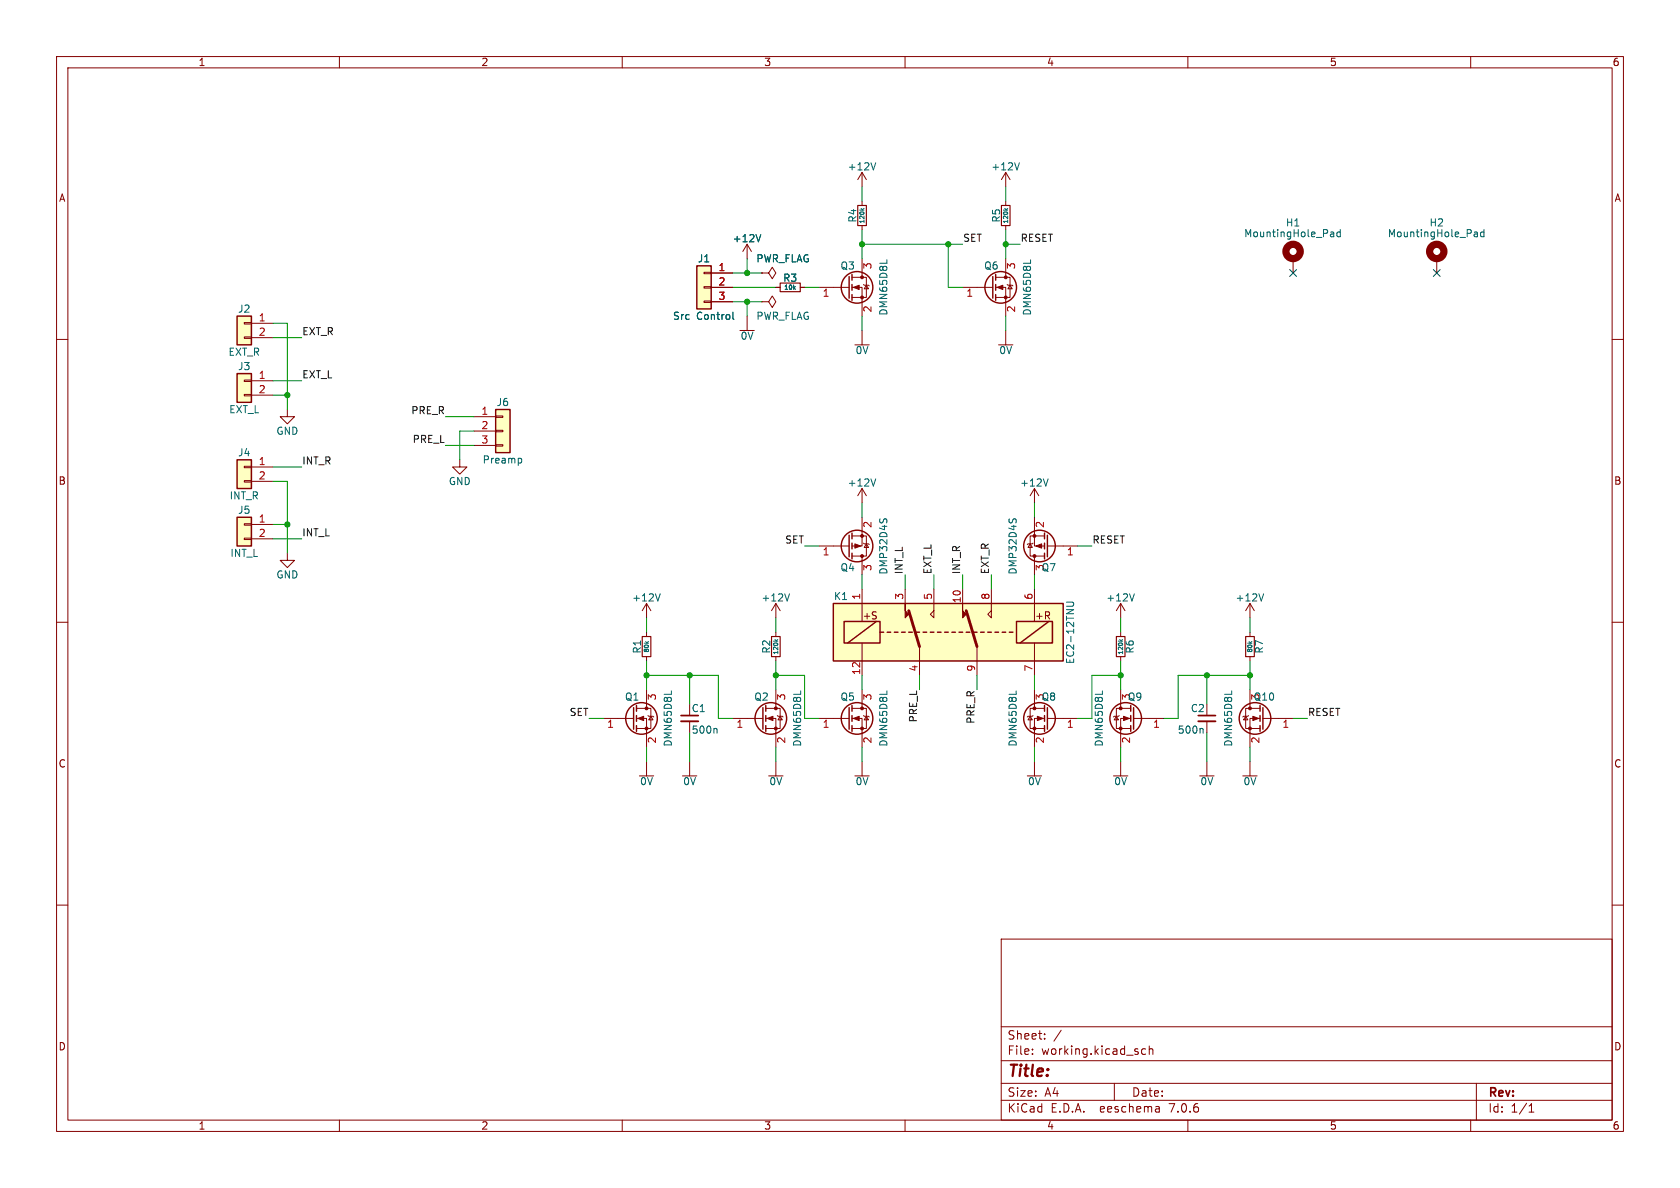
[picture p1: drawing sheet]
<svg xmlns="http://www.w3.org/2000/svg" width="297mm" height="210mm" viewBox="0 0 297 210" stroke-linecap="round" stroke-linejoin="round" font-family="sans-serif">
<g fill="none" stroke="#840000" stroke-width=".18">
<path d="M10 10h277v190h-277zM12 12h273v186h-273zM60 10v2M110 10v2M160 10v2M210 10v2M260 10v2M152.4 30.5v2.5M152.4 35.6v.7M152.4 39.9v.7M152.4 30.5l-.8 1.3M152.4 30.5l.8 1.3"/>
<path d="M177.8 30.5v2.5M177.8 35.6v.7M177.8 39.9v.7M177.8 30.5l-.8 1.3M177.8 30.5l.8 1.3M10 60h2M43.2 59.6h1.2v.2h-1.2zM43.2 57h1.2v.3h-1.2zM44.4 57.2h3.9M44.4 59.7h3.9M124.5 53.2h1.2v.3h-1.2zM124.5 50.7h1.2v.2h-1.2z"/>
<path d="M124.5 48.1h1.2v.3h-1.2zM125.7 50.8h3.8M125.7 48.3h3.8M125.7 53.3h3.8M132.1 43.2l-.8 1.3M132.1 43.2v2.5M132.1 55.9v2.5M132.1 43.2l.7 1.3M134.6 48.3h1.3l.6-1.1 .7 1.1-.7 1-.6-1M134.6 48.3h.1M134.6 53.3h1.3l.6-1 .7 1-.7 1.1-.6-1.1M134.6 53.3h.1"/>
<path d="M137.2 50.8h.7M141.5 50.8h.7M144.8 50.8h5.3M150.6 50.8h1.8v5.1M150.6 49h2.6v3.6h-2.6M152.4 45.7v3.3M152.4 58.4v2.6M152.7 50.3l.1 .1h.7l.2 .1M153.2 50.4l.3 .7h-.7zM170.2 50.8h5.3M176 50.8h1.8v5.1M176 49h2.6v3.6h-2.6"/>
<path d="M177.8 45.7v3.3M177.8 58.4v2.6M178.1 50.3l.1 .1h.7l.2 .1M178.6 50.4l.3 .7h-.7zM228.6 45.7v2.6M254 45.7v2.6M285 60h2M43.2 69.7h1.2v.3h-1.2zM43.2 67.2h1.2v.2h-1.2zM44.4 67.3h3.9M44.4 69.9h3.9M50.8 72.4v1.3h1.3l-1.3 1.2-1.3-1.2h1.3"/>
<path d="M83.8 73.7h3.8M83.8 76.2h3.8M83.8 78.7h3.8M87.6 78.6h1.3v.3h-1.3zM87.6 76.1h1.3v.2h-1.3zM87.6 73.5h1.3v.3h-1.3zM43.2 85h1.2v.2h-1.2zM43.2 82.4h1.2v.3h-1.2zM43.2 95.1h1.2v.3h-1.2zM43.2 92.6h1.2v.2h-1.2zM44.4 82.6h3.9M44.4 85.1h3.9"/>
<path d="M44.4 92.7h3.9M44.4 95.3h3.9M50.8 97.8v1.3h1.3l-1.3 1.2-1.3-1.2h1.3M81.3 81.3v1.3h1.2l-1.2 1.2-1.3-1.2h1.3M144.8 96.5h5.3M150.6 94.7h2.6v3.6h-2.6M152.4 91.4v5.1h-1.8M152.4 86.4v2.5M152.4 98.3v3.3M152.4 86.4l-.8 1.2M152.4 86.4l.8 1.2M152.7 96l.1 .1h.7l.2 .2"/>
<path d="M153.2 96.1l.3 .7h-.7zM182.1 96.1l.4 .7h-.8zM182.6 96l-.1 .1h-.8l-.1 .2M182.9 91.4v5.1h1.8M182.9 86.4v2.5M182.9 98.3v3.3M182.9 86.4l.7 1.2M182.9 86.4l-.8 1.2M184.7 94.7h-2.6v3.6h2.6M185.2 96.5h5.3M10 110h2M114.3 106.7v2.5"/>
<path d="M114.3 111.8v.7M114.3 116.1v.7M114.3 106.7l-.8 1.3M114.3 106.7l.8 1.3M137.2 106.7v2.5M137.2 111.8v.7M137.2 116.1v.7M137.2 106.7l-.8 1.3M137.2 106.7l.7 1.3M152.4 104.1v5.8M152.4 113.7v5.7M160 104.1v2.6"/>
<path d="M162.6 114.3v5.1M165.1 104.1v5.1l-.6-.6 .6-.6M170.2 104.1v2.6M172.7 114.3v5.1M175.3 104.1v5.1l-.7-.6 .7-.6M182.9 104.1v5.8M182.9 113.7v5.7M198.1 106.7v2.5M198.1 111.8v.7M198.1 116.1v.7M198.1 106.7l.8 1.3M198.1 106.7l-.7 1.3"/>
<path d="M221 106.7l.7 1.3M221 106.7v2.5M221 111.8v.7M221 116.1v.7M221 106.7l-.8 1.3M285 110h2M106.7 127h5.3M112.5 127h1.8v5.1M112.5 125.2h2.6v3.6h-2.6M114.3 121.9v3.3M114.3 134.6v2.6M114.6 126.5l.1 .1h.7l.2 .1"/>
<path d="M115.1 126.6l.3 .7h-.7zM121.9 127.5v2M121.9 134.6v2.6M129.5 127h5.4M135.4 127h1.8v5.1M135.4 125.2h2.5v3.6h-2.5M137.2 121.9v3.3M137.2 134.6v2.6M137.4 126.5l.1 .1h.8l.1 .1M137.9 126.6l.4 .7h-.8zM144.8 127h5.3M150.6 127h1.8v5.1"/>
<path d="M150.6 125.2h2.6v3.6h-2.6M152.4 121.9v3.3M152.4 134.6v2.6M152.7 126.5l.1 .1h.7l.2 .1M153.2 126.6l.3 .7h-.7zM182.1 126.6l.4 .7h-.8zM182.6 126.5l-.1 .1h-.8l-.1 .1M182.9 121.9v3.3M182.9 134.6v2.6M184.7 127h-1.8v5.1M184.7 125.2h-2.6v3.6h2.6M185.2 127h5.3"/>
<path d="M197.4 126.6l.3 .7h-.7zM197.9 126.5l-.2 .1h-.7l-.2 .1M198.1 121.9v3.3M198.1 134.6v2.6M199.9 127h-1.8v5.1M199.9 125.2h-2.5v3.6h2.5M200.4 127h5.3M213.4 124.5v2M213.4 127.5v2M213.4 134.6v2.6M220.2 126.6l.4 .7h-.8zM220.7 126.5l-.1 .1h-.8l-.1 .1"/>
<path d="M221 121.9v3.3M221 134.6v2.6M222.8 127h-1.8v5.1M222.8 125.2h-2.6v3.6h2.6M223.3 127h5.3M10 160h2M285 160h2M177 166h108v32h-108zM60 198v2M110 198v2M160 198v2M177 194.5h108"/>
<path d="M177 191.5h108M177 187.5h108M177 181.5h108M182.5 186.3v.1M182.5 185.5v.1M184.7 183.6v.1M184.7 182.8v.1M187.6 182.1l-1.3 2M197 191.5v3M202.5 185.5l-.4-.1-.3 .3v.4l.2 .2h.5M203.2 185.5l.2-.1 .3 .1 .1 .9M203.2 184.9v1.5"/>
<path d="M204.9 195.7l.1 .9M205 196.5l-.2 .1M205 196h-.2M210 198v2M260 198v2M261 191.5v6.5M270.3 196.6h.9M270.3 195.5l.4-.4v1.5"/>
</g>
<g fill="none" stroke="#840000" stroke-width=".25">
<path d="M41.9 55.9h2.5v5.1h-2.5zM123.2 47h2.5v7.6h-2.5zM150.1 48.9v3.8M150.6 48.5v1M150.6 50.3v1M150.6 52.1v1M175.5 48.9v3.8M176 48.5v1M176 50.3v1M176 52.1v1M41.9 66h2.5v5.1h-2.5zM87.6 72.4h2.6v7.6h-2.6z"/>
<path d="M41.9 81.3h2.5v5.1h-2.5zM41.9 91.4h2.5v5.1h-2.5zM150.1 94.6v3.8M150.6 94.2v1.1M150.6 96v1M150.6 97.8v1M184.7 94.2v1.1M184.7 96v1M184.7 97.8v1M185.2 94.6v3.8M147.3 106.7h40.7v10.1h-40.7zM149.2 109.9h6.4v3.8h-6.4z"/>
<path d="M154.9 109.9l-5 3.8M155.6 111.8h.6M156.8 111.8h.7M158.1 111.8h.6M159.4 111.8h.6M160.7 111.8h.6M161.9 111.8h.7M163.2 111.8h.6M164.5 111.8h.6M165.7 111.8h.7M167 111.8h.6M168.3 111.8h.6"/>
<path d="M169.5 111.8h.7M170.8 111.8h.6M172.1 111.8h.6M173.4 111.8h.6M174.6 111.8h.7M175.9 111.8h.6M177.2 111.8h.6M178.4 111.8h.7M179.7 109.9h6.4v3.8h-6.4zM185.4 109.9l-5.1 3.8M112 125.1v3.8M112.5 124.7v1"/>
<path d="M112.5 126.5v1M112.5 128.3v1M134.9 125.1v3.8M135.4 124.7v1M135.4 126.5v1M135.4 128.3v1M150.1 125.1v3.8M150.6 124.7v1M150.6 126.5v1M150.6 128.3v1M184.7 124.7v1M184.7 126.5v1"/>
<path d="M184.7 128.3v1M185.2 125.1v3.8M199.9 124.7v1M199.9 126.5v1M199.9 128.3v1M200.4 125.1v3.8M222.8 124.7v1M222.8 126.5v1M222.8 128.3v1M223.3 125.1v3.8"/>
<circle cx="151.5" cy="50.8" r="2.79"/>
<circle cx="176.9" cy="50.8" r="2.79"/>
<circle cx="151.5" cy="96.5" r="2.79"/>
<circle cx="183.8" cy="96.5" r="2.79"/>
<circle cx="113.4" cy="127" r="2.79"/>
<circle cx="136.3" cy="127" r="2.79"/>
<circle cx="151.5" cy="127" r="2.79"/>
<circle cx="183.8" cy="127" r="2.79"/>
<circle cx="199" cy="127" r="2.79"/>
<circle cx="221.9" cy="127" r="2.79"/>
</g>
<g fill="#840000" stroke="#840000" stroke-width=".18">
<path d="M198.6 126.6l1 .4-1 .4z"/>
<path d="M150.9 127l1-.4v.8z"/>
<path d="M176.3 50.8l1-.4v.8z"/>
<path d="M135.6 127l1.1-.4v.8z"/>
<path d="M151.1 96.1l1 .4-1 .4z"/>
<path d="M150.9 50.8l1-.4v.8z"/>
<path d="M160 106.7v1.3l.7 .6-.7 .6z"/>
<path d="M170.2 106.7v1.3l.6 .6-.6 .6z"/>
<path d="M112.8 127l1-.4v.8z"/>
<path d="M183.4 126.6l1 .4-1 .4z"/>
<path d="M183.1 96.5l1-.4v.8z"/>
<path d="M221.5 126.6l1 .4-1 .4z"/>
<circle cx="198.1" cy="128.8" r=".25"/>
<circle cx="198.1" cy="125.2" r=".25"/>
<circle cx="152.4" cy="128.8" r=".25"/>
<circle cx="152.4" cy="125.2" r=".25"/>
<circle cx="177.8" cy="52.6" r=".25"/>
<circle cx="177.8" cy="49" r=".25"/>
<circle cx="137.2" cy="128.8" r=".25"/>
<circle cx="137.2" cy="125.2" r=".25"/>
<circle cx="152.4" cy="94.7" r=".25"/>
<circle cx="152.4" cy="98.3" r=".25"/>
<circle cx="152.4" cy="52.6" r=".25"/>
<circle cx="152.4" cy="49" r=".25"/>
<circle cx="114.3" cy="128.8" r=".25"/>
<circle cx="114.3" cy="125.2" r=".25"/>
<circle cx="182.9" cy="128.8" r=".25"/>
<circle cx="182.9" cy="125.2" r=".25"/>
<circle cx="182.9" cy="94.7" r=".25"/>
<circle cx="182.9" cy="98.3" r=".25"/>
<circle cx="221" cy="128.8" r=".25"/>
<circle cx="221" cy="125.2" r=".25"/>
</g>
<g fill="none" stroke="#006464" stroke-width=".18">
<path d="M152.2 36.8l.3 .3M152.7 36.8l-.2 .3M154.8 28.8l-.4 1.2M177.6 36.8l.3 .3M178.1 36.8l-.2 .3M180.2 28.8l-.4 1.2M129.6 55.2v1.1l.2 .2M134.5 41.5l-.4 1.2M156.8 45.9v.6M182.2 45.9v.6M235.4 41h.2l.2 .2v.7M235.8 41.8l-.4 .1"/>
<path d="M235.8 41.3l-.4 .1M236.9 41.1l-.3-.1-.3 .2 .2 .6h.4M236.9 40.6v1.3M260.8 41h.2l.2 .2v.7M261.2 41.8l-.4 .1M261.2 41.3l-.4 .1M262.3 41.1l-.3-.1-.3 .2 .2 .6h.4M262.3 40.6v1.3M91.7 81l.4 .1 .1 .2v.4l-.5 .2M154.8 84.7l-.4 1.2M155.6 91.7l-.1 .2M156.2 91.8l.2-.1 .3 .1"/>
<path d="M178.4 91.7v.2M179.1 91.8l.2-.1 .3 .1M185.3 84.7l-.4 1.2M116.7 105l-.4 1.2M137 113l.3 .3M137.5 113l-.3 .3M139.6 105l-.4 1.2M188.5 106.4h1.1l.2 .3-.1 .3-.1 .2h-1.1M198 113l.2 .3M198.5 113l-.3 .3M200.5 105l-.4 1.2M223.4 105l-.4 1.2"/>
<path d="M118.7 122.1v.6M126.6 128.8l.2 .1v.7M141.5 122.1v.6M156.8 122.1v.6M179.6 122.1v.6M194.9 122.1v.6M212.5 128.8l.2 .1v.7M217.7 122.1v.6"/>
</g>
<g fill="#ffffc2" stroke="#ffffc2" stroke-width=".18">
<path d="M41.9 81.3h2.5v5.1h-2.5z"/>
<path d="M41.9 66h2.5v5.1h-2.5z"/>
<path d="M41.9 55.9h2.5v5.1h-2.5z"/>
<path d="M147.3 106.7h40.7v10.1h-40.7z"/>
<path d="M123.2 47h2.5v7.6h-2.5z"/>
<path d="M41.9 91.4h2.5v5.1h-2.5z"/>
<path d="M87.6 72.4h2.6v7.6h-2.6z"/>
</g>
<g fill="none" stroke="#840000" stroke-width="1.3">
<circle cx="228.6" cy="44.4" r="1.27"/>
<circle cx="254" cy="44.4" r="1.27"/>
</g>
<path d="M120.4 127.5h3M211.8 127.5h3.1" fill="none" stroke="#840000" stroke-width=".33"/>
<path d="M120.4 126.5h3M211.8 126.5h3.1" fill="none" stroke="#840000" stroke-width=".3"/>
<path d="M151.6 36.3h1.6v3.6h-1.6zM177 36.3h1.6v3.6h-1.6zM137.9 50h3.6v1.6h-3.6zM113.5 112.5h1.6v3.6h-1.6zM136.4 112.5h1.5v3.6h-1.5zM197.4 112.5h1.5v3.6h-1.5zM220.2 112.5h1.5v3.6h-1.5z" fill="none" stroke="#840000" stroke-width=".2"/>
<path d="M160.7 108l1.9 6.3M170.8 108l1.9 6.3" fill="none" stroke="#840000" stroke-width=".51"/>
<g fill="none" stroke="#009600" stroke-width=".18">
<path d="M152.4 33v2.6M177.8 33v2.6M48.3 57.2h2.5v15.2M48.3 59.7h5M129.5 53.3h5.1M129.5 50.8h7.7M129.5 48.3h5.1M132.1 45.7v2.6M132.1 53.3v2.6M142.2 50.8h2.6M152.4 40.6v5.1M152.4 55.9v2.5"/>
<path d="M152.4 43.2h17.8M167.6 43.2v7.6h2.6M177.8 40.6v5.1M177.8 55.9v2.5M177.8 43.2h2.5M48.3 69.9h2.5M48.3 67.3h5M78.7 73.7h5.1M78.7 78.7h5.1M83.8 76.2h-2.5v5.1M48.3 95.3h5M48.3 85.1h2.5v12.7"/>
<path d="M48.3 92.7h2.5M48.3 82.6h5M142.2 96.5h2.6M152.4 88.9v2.5M182.9 88.9v2.5M190.5 96.5h2.5M114.3 119.4h12.7v7.6h2.5M114.3 109.2v2.6M114.3 116.8v5.1M121.9 119.4v5.1M137.2 109.2v2.6M137.2 116.8v5.1"/>
<path d="M137.2 119.4h5v7.6h2.6M152.4 101.6v2.5M152.4 119.4v2.5M160 101.6v2.5M162.6 119.4v2.5M165.1 101.6v2.5M170.2 101.6v2.5M172.7 119.4v2.5M175.3 101.6v2.5M182.9 101.6v2.5M182.9 119.4v2.5M198.1 119.4h-5.1v7.6h-2.5"/>
<path d="M198.1 109.2v2.6M198.1 116.8v5.1M213.4 119.4v5.1M221 119.4h-12.7v7.6h-2.6M221 109.2v2.6M221 116.8v5.1M104.1 127h2.6M114.3 132.1v2.5M121.9 129.5v5.1M137.2 132.1v2.5M152.4 132.1v2.5M182.9 132.1v2.5"/>
<path d="M198.1 132.1v2.5M213.4 129.5v5.1M221 132.1v2.5M228.6 127h2.5"/>
</g>
<path d="M228 47.7l1.2 1.2M229.2 47.7l-1.2 1.2M253.4 47.7l1.2 1.2M254.6 47.7l-1.2 1.2" fill="none" stroke="#000084" stroke-width=".18"/>
<g fill="#009600" stroke="#009600" stroke-width=".18">
<circle cx="177.8" cy="43.2" r=".46"/>
<circle cx="167.6" cy="43.2" r=".46"/>
<circle cx="152.4" cy="43.2" r=".46"/>
<circle cx="121.9" cy="119.4" r=".46"/>
<circle cx="114.3" cy="119.4" r=".46"/>
<circle cx="137.2" cy="119.4" r=".46"/>
<circle cx="221" cy="119.4" r=".46"/>
<circle cx="213.4" cy="119.4" r=".46"/>
<circle cx="198.1" cy="119.4" r=".46"/>
<circle cx="50.8" cy="92.7" r=".46"/>
<circle cx="132.1" cy="53.3" r=".46"/>
<circle cx="132.1" cy="48.3" r=".46"/>
<circle cx="50.8" cy="69.9" r=".46"/>
</g>
<text font-size="2.8" fill="#840000" x="178" y="190.9">Title:</text>
<g font-size="2.1" fill="#840000">
<text x="178" y="184">Sheet:</text>
<text x="178" y="186.7">File:</text>
<text x="184.1" y="186.7">working.kicad_sch</text>
<text x="178" y="196.9">KiCad</text>
<text x="178" y="194.1">Size:</text>
<text x="184.7" y="194.1">A4</text>
<text x="185.7" y="196.9">E.D.A.</text>
<text x="194.6" y="196.9">eeschema</text>
<text x="200" y="194.1">Date:</text>
<text x="207" y="196.9">7.0.6</text>
<text x="263" y="194.3">Rev:</text>
<text x="263" y="196.9">Id:</text>
<text x="267.1" y="196.9">1/1</text>
</g>
<g font-size="1.8" fill="#840000">
<text x="35" y="11.9">1</text>
<text x="85" y="11.9">2</text>
<text x="135" y="11.9">3</text>
<text x="185" y="11.9">4</text>
<text x="235" y="11.9">5</text>
<text x="285" y="11.9">6</text>
<text x="10.3" y="35.9">A</text>
<text x="285.3" y="35.9">A</text>
<text x="10.3" y="85.9">B</text>
<text x="285.3" y="85.9">B</text>
<text x="152.4" y="109.7">+ S</text>
<text x="182.9" y="109.7">+ R</text>
<text x="10.3" y="135.9">C</text>
<text x="285.3" y="135.9">C</text>
<text x="10.3" y="185.9">D</text>
<text x="285.3" y="185.9">D</text>
<text x="35" y="199.9">1</text>
<text x="85" y="199.9">2</text>
<text x="135" y="199.9">3</text>
<text x="185" y="199.9">4</text>
<text x="235" y="199.9">5</text>
<text x="285" y="199.9">6</text>
</g>
<g font-size="1.8" fill="#006464">
<text x="149.8" y="30.3">+12V</text>
<text x="175.2" y="30.3">+12V</text>
<text x="151.6" y="39.4" transform="rotate(-90 151.6 39.4)">R4</text>
<text x="177" y="39.4" transform="rotate(-90 177 39.4)">R5</text>
<text x="227.2" y="40.2">H1</text>
<text x="252.6" y="40.2">H2</text>
<text x="123.3" y="46.6">J1</text>
<text x="129.4" y="43">+12V</text>
<text x="133.6" y="46.6">PWR_FLAG</text>
<text x="148.5" y="47.9">Q3</text>
<text x="173.9" y="47.9">Q6</text>
<text x="219.9" y="42.1">MountingHole_Pad</text>
<text x="245.3" y="42.1">MountingHole_Pad</text>
<text x="138.4" y="50">R3</text>
<text x="42" y="55.5">J2</text>
<text x="118.9" y="56.7">Src</text>
<text x="123.1" y="56.7">Control</text>
<text x="133.6" y="56.7">PWR_FLAG</text>
<text x="157.1" y="55.9" transform="rotate(-90 157.1 55.9)">DMN65D8L</text>
<text x="182.5" y="55.9" transform="rotate(-90 182.5 55.9)">DMN65D8L</text>
<text x="40.3" y="63.1">EXT_R</text>
<text x="42" y="65.6">J3</text>
<text x="130.8" y="60.3">0V</text>
<text x="151.1" y="62.8">0V</text>
<text x="176.5" y="62.8">0V</text>
<text x="87.7" y="72">J6</text>
<text x="40.4" y="73.3">EXT_L</text>
<text x="48.8" y="77.1">GND</text>
<text x="42" y="80.9">J4</text>
<text x="85.2" y="82.1">Preamp</text>
<text x="40.5" y="88.5">INT_R</text>
<text x="79.2" y="86">GND</text>
<text x="149.8" y="86.2">+12V</text>
<text x="180.2" y="86.2">+12V</text>
<text x="42" y="91">J5</text>
<text x="40.6" y="98.7">INT_L</text>
<text x="148.5" y="101.2">Q4</text>
<text x="157.1" y="101.7" transform="rotate(-90 157.1 101.7)">DMP32D4S</text>
<text x="179.9" y="101.7" transform="rotate(-90 179.9 101.7)">DMP32D4S</text>
<text x="184" y="101.2">Q7</text>
<text x="184.9" y="101" transform="rotate(-90 184.9 101)">3</text>
<text x="48.8" y="102.5">GND</text>
<text x="111.7" y="106.5">+12V</text>
<text x="134.5" y="106.5">+12V</text>
<text x="147.3" y="106.3">K1</text>
<text x="195.5" y="106.5">+12V</text>
<text x="218.3" y="106.5">+12V</text>
<text x="113.5" y="115.6" transform="rotate(-90 113.5 115.6)">R1</text>
<text x="136.4" y="115.6" transform="rotate(-90 136.4 115.6)">R2</text>
<text x="190.1" y="117.5" transform="rotate(-90 190.1 117.5)">EC2-12TNU</text>
<text x="200.6" y="115.6" transform="rotate(-90 200.6 115.6)">R6</text>
<text x="223.5" y="115.6" transform="rotate(-90 223.5 115.6)">R7</text>
<text x="110.4" y="124.1">Q1</text>
<text x="133.2" y="124.1">Q2</text>
<text x="148.5" y="124.1">Q5</text>
<text x="184" y="124.1">Q8</text>
<text x="184.9" y="123.9" transform="rotate(-90 184.9 123.9)">3</text>
<text x="199.3" y="124.1">Q9</text>
<text x="200.1" y="123.9" transform="rotate(-90 200.1 123.9)">3</text>
<text x="221.5" y="124.1">Q10</text>
<text x="223" y="123.9" transform="rotate(-90 223 123.9)">3</text>
<text x="122.2" y="126.1">C1</text>
<text x="122.2" y="129.9">500n</text>
<text x="208.1" y="129.9">500n</text>
<text x="210.4" y="126.1">C2</text>
<text x="119" y="132.1" transform="rotate(-90 119 132.1)">DMN65D8L</text>
<text x="141.8" y="132.1" transform="rotate(-90 141.8 132.1)">DMN65D8L</text>
<text x="157.1" y="132.1" transform="rotate(-90 157.1 132.1)">DMN65D8L</text>
<text x="179.9" y="132.1" transform="rotate(-90 179.9 132.1)">DMN65D8L</text>
<text x="195.2" y="132.1" transform="rotate(-90 195.2 132.1)">DMN65D8L</text>
<text x="218" y="132.1" transform="rotate(-90 218 132.1)">DMN65D8L</text>
<text x="113" y="139">0V</text>
<text x="120.7" y="139">0V</text>
<text x="135.9" y="139">0V</text>
<text x="151.1" y="139">0V</text>
<text x="181.6" y="139">0V</text>
<text x="196.9" y="139">0V</text>
<text x="212.1" y="139">0V</text>
<text x="219.7" y="139">0V</text>
</g>
<g font-size="1.8" fill="#a90000">
<text x="154.4" y="47.7" transform="rotate(-90 154.4 47.7)">3</text>
<text x="179.8" y="47.7" transform="rotate(-90 179.8 47.7)">3</text>
<text x="126.9" y="48">1</text>
<text x="126.9" y="50.5">2</text>
<text x="126.9" y="53.1">3</text>
<text x="145.3" y="52.8">1</text>
<text x="170.7" y="52.8">1</text>
<text x="45.6" y="56.9">1</text>
<text x="45.6" y="59.4">2</text>
<text x="154.4" y="55.3" transform="rotate(-90 154.4 55.3)">2</text>
<text x="179.8" y="55.3" transform="rotate(-90 179.8 55.3)">2</text>
<text x="45.6" y="67.1">1</text>
<text x="45.6" y="69.6">2</text>
<text x="85" y="73.4">1</text>
<text x="85" y="75.9">2</text>
<text x="45.6" y="82.3">1</text>
<text x="85" y="78.5">3</text>
<text x="45.6" y="84.8">2</text>
<text x="45.6" y="92.5">1</text>
<text x="45.6" y="95">2</text>
<text x="154.4" y="93.4" transform="rotate(-90 154.4 93.4)">2</text>
<text x="184.9" y="93.4" transform="rotate(-90 184.9 93.4)">2</text>
<text x="145.3" y="98.5">1</text>
<text x="154.4" y="101" transform="rotate(-90 154.4 101)">3</text>
<text x="188.5" y="98.5">1</text>
<text x="152.1" y="106.1" transform="rotate(-90 152.1 106.1)">1</text>
<text x="159.8" y="106.1" transform="rotate(-90 159.8 106.1)">3</text>
<text x="164.8" y="106.1" transform="rotate(-90 164.8 106.1)">5</text>
<text x="169.9" y="106.7" transform="rotate(-90 169.9 106.7)">10</text>
<text x="175" y="106.1" transform="rotate(-90 175 106.1)">8</text>
<text x="182.6" y="106.1" transform="rotate(-90 182.6 106.1)">6</text>
<text x="152.1" y="119.4" transform="rotate(-90 152.1 119.4)">12</text>
<text x="162.3" y="118.8" transform="rotate(-90 162.3 118.8)">4</text>
<text x="172.5" y="118.8" transform="rotate(-90 172.5 118.8)">9</text>
<text x="182.6" y="118.8" transform="rotate(-90 182.6 118.8)">7</text>
<text x="116.3" y="123.9" transform="rotate(-90 116.3 123.9)">3</text>
<text x="139.1" y="123.9" transform="rotate(-90 139.1 123.9)">3</text>
<text x="154.4" y="123.9" transform="rotate(-90 154.4 123.9)">3</text>
<text x="107.2" y="129">1</text>
<text x="116.3" y="131.5" transform="rotate(-90 116.3 131.5)">2</text>
<text x="130.1" y="129">1</text>
<text x="139.1" y="131.5" transform="rotate(-90 139.1 131.5)">2</text>
<text x="145.3" y="129">1</text>
<text x="154.4" y="131.5" transform="rotate(-90 154.4 131.5)">2</text>
<text x="184.9" y="131.5" transform="rotate(-90 184.9 131.5)">2</text>
<text x="188.5" y="129">1</text>
<text x="200.1" y="131.5" transform="rotate(-90 200.1 131.5)">2</text>
<text x="203.8" y="129">1</text>
<text x="223" y="131.5" transform="rotate(-90 223 131.5)">2</text>
<text x="226.6" y="129">1</text>
</g>
<g font-size="1.8" fill="#0f0f0f">
<text x="170.2" y="42.8">SET</text>
<text x="180.3" y="42.8">RESET</text>
<text x="53.3" y="59.3">EXT_R</text>
<text x="53.3" y="67">EXT_L</text>
<text x="72.6" y="73.3">PRE_R</text>
<text x="53.3" y="82.2">INT_R</text>
<text x="72.9" y="78.4">PRE_L</text>
<text x="53.3" y="94.9">INT_L</text>
<text x="138.7" y="96.2">SET</text>
<text x="159.7" y="101.6" transform="rotate(-90 159.7 101.6)">INT_L</text>
<text x="164.8" y="101.6" transform="rotate(-90 164.8 101.6)">EXT_L</text>
<text x="169.8" y="101.6" transform="rotate(-90 169.8 101.6)">INT_R</text>
<text x="174.9" y="101.6" transform="rotate(-90 174.9 101.6)">EXT_R</text>
<text x="193" y="96.2">RESET</text>
<text x="100.6" y="126.7">SET</text>
<text x="162.2" y="127.8" transform="rotate(-90 162.2 127.8)">PRE_L</text>
<text x="172.4" y="128" transform="rotate(-90 172.4 128)">PRE_R</text>
<text x="231.1" y="126.7">RESET</text>
</g>
<g font-size="1.1" fill="#006464">
<text x="153" y="39.6" transform="rotate(-90 153 39.6)">120k</text>
<text x="178.4" y="39.6" transform="rotate(-90 178.4 39.6)">120k</text>
<text x="138.5" y="51.4">10k</text>
<text x="114.9" y="115.5" transform="rotate(-90 114.9 115.5)">80k</text>
<text x="137.8" y="115.8" transform="rotate(-90 137.8 115.8)">120k</text>
<text x="198.7" y="115.8" transform="rotate(-90 198.7 115.8)">120k</text>
<text x="221.6" y="115.5" transform="rotate(-90 221.6 115.5)">80k</text>
</g>
</svg>
